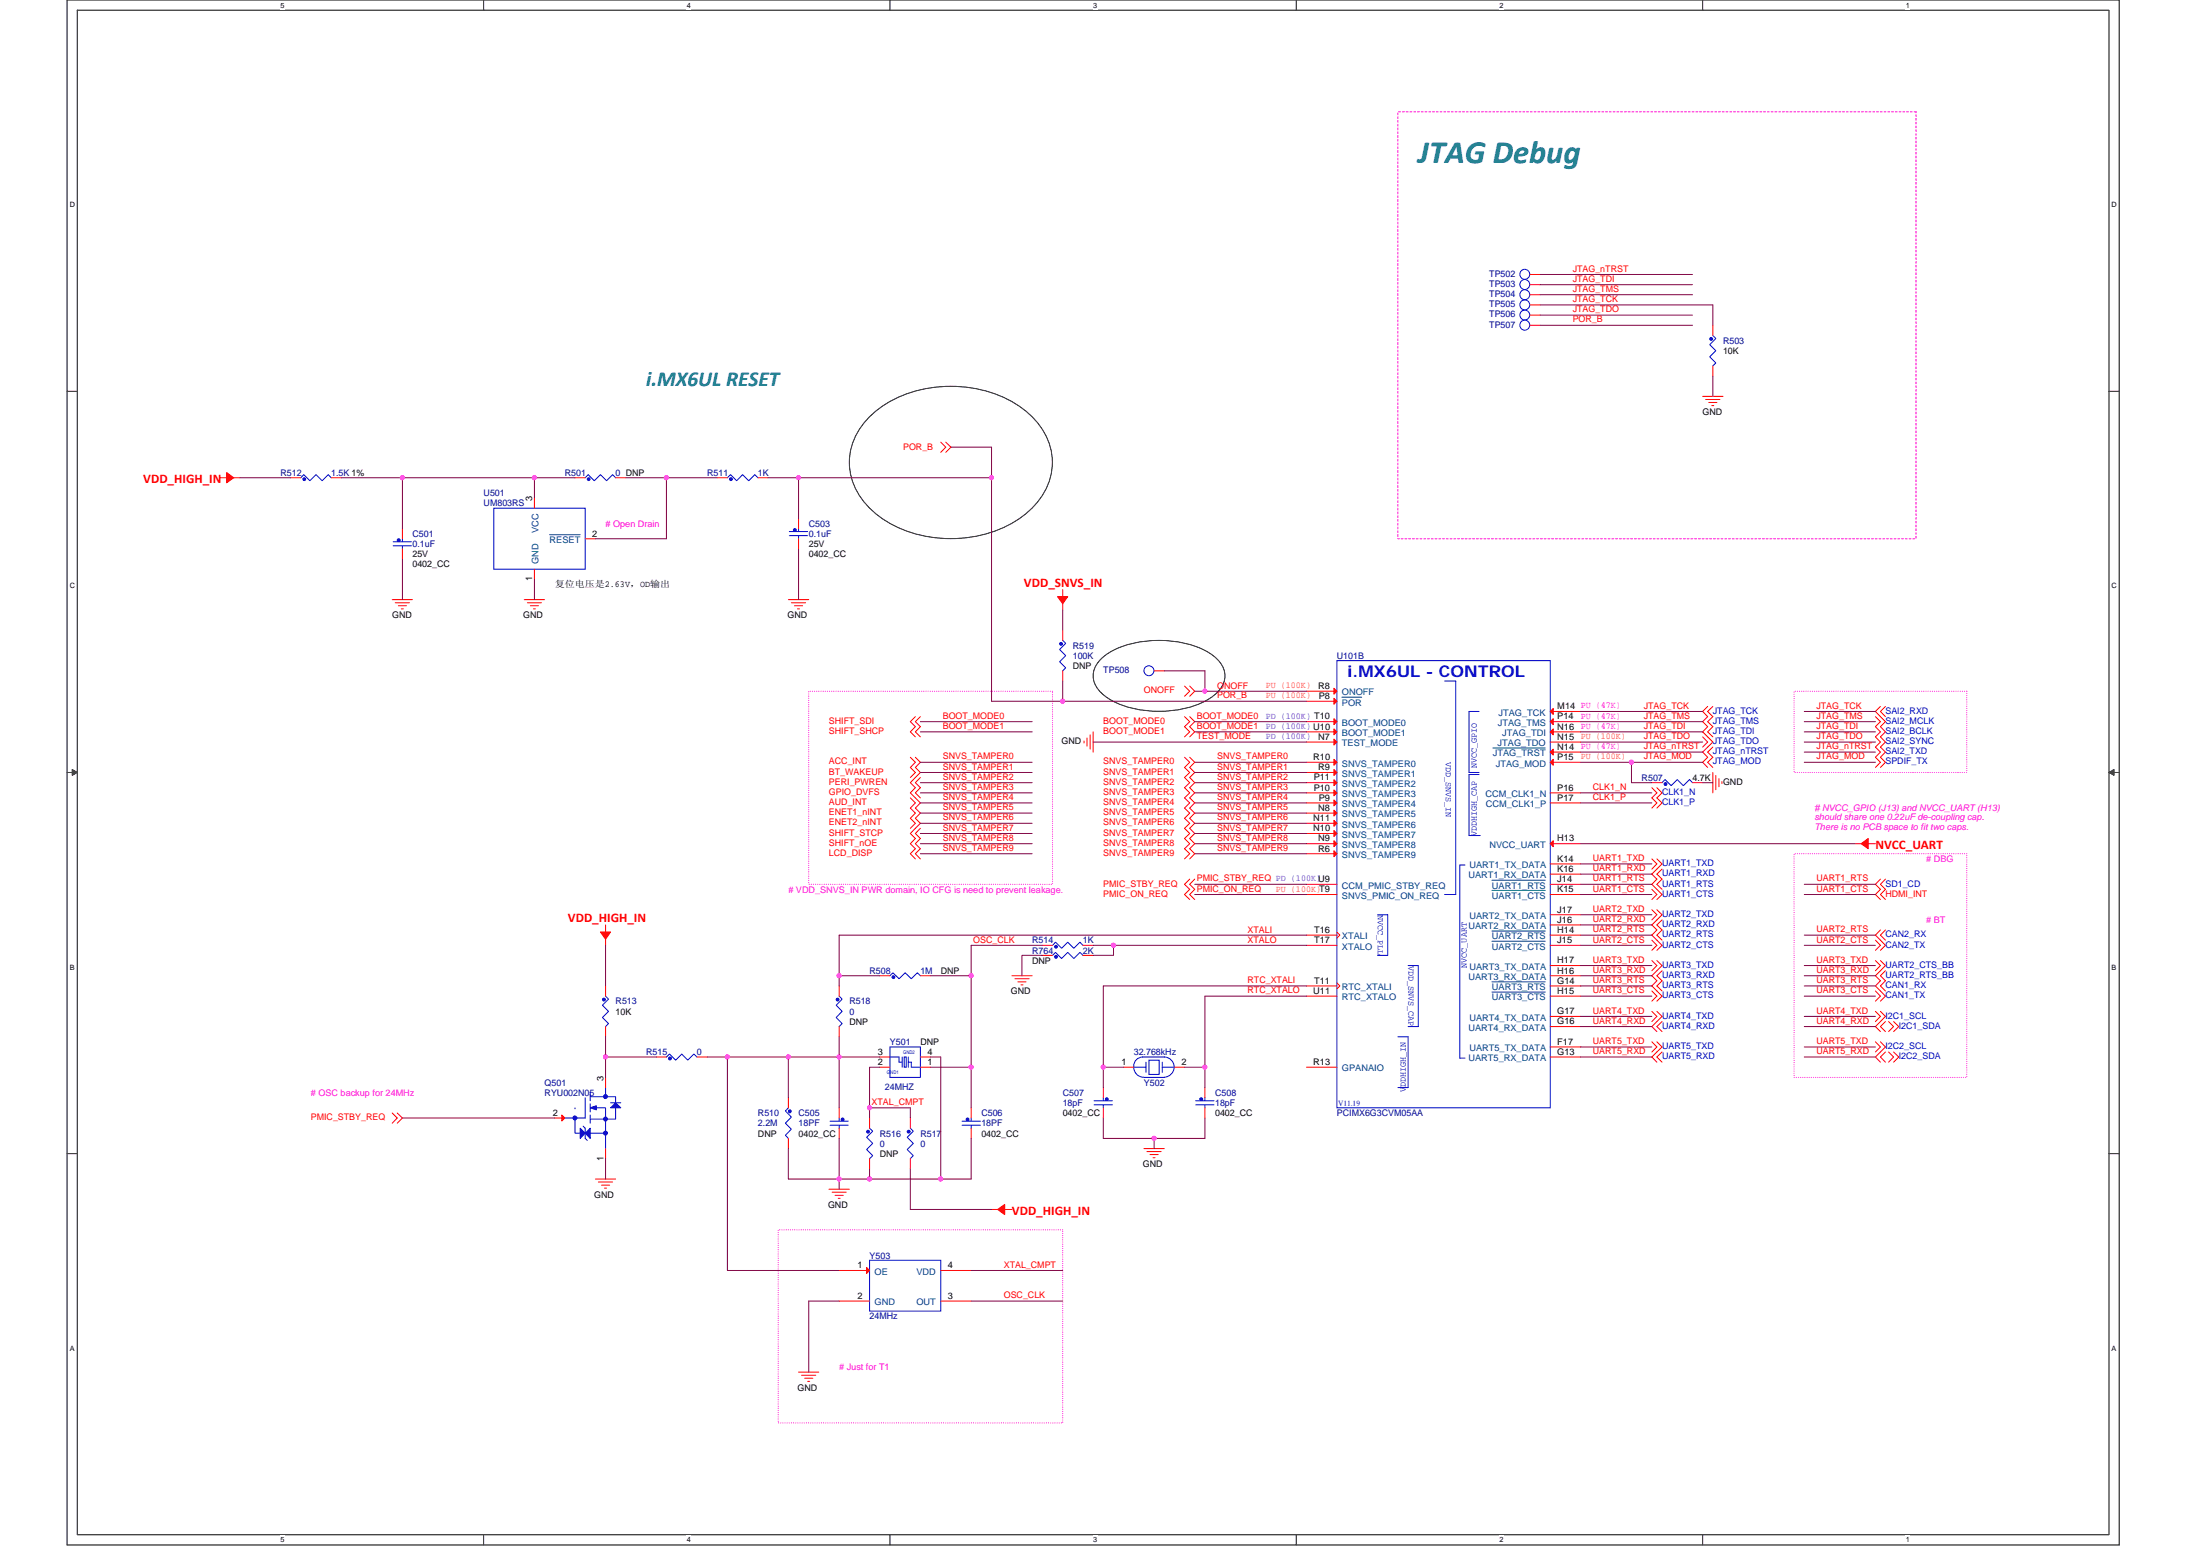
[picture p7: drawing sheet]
<svg xmlns="http://www.w3.org/2000/svg" width="297mm" height="210mm" viewBox="0 0 297 210" stroke-linecap="round" stroke-linejoin="round" font-family="sans-serif">
<path d="M9.1 0h277v208.5h-277zM10.4 1.4h274.4v205.7h-274.4z" fill="none" stroke="#000" stroke-width=".14"/>
<g fill="#fff">
<path d="M37.9 .1h.5v1.1h-.5z"/>
<path d="M37.9 207.3h.5v1.1h-.5z"/>
</g>
<path d="M65.3 0v1.4M65.3 207.1v1.4" fill="none" stroke="#000" stroke-width=".14"/>
<g fill="#fff">
<path d="M92.7 .1h.6v1.1h-.6z"/>
<path d="M92.7 207.3h.6v1.1h-.6z"/>
</g>
<path d="M120.2 0v1.4M120.2 207.1v1.4" fill="none" stroke="#000" stroke-width=".14"/>
<g fill="#fff">
<path d="M147.6 .1h.5v1.1h-.5z"/>
<path d="M147.6 207.3h.5v1.1h-.5z"/>
</g>
<path d="M175 0v1.4M175 207.1v1.4" fill="none" stroke="#000" stroke-width=".14"/>
<g fill="#fff">
<path d="M202.5 .1h.5v1.1h-.5z"/>
<path d="M202.5 207.3h.5v1.1h-.5z"/>
</g>
<path d="M229.9 0v1.4M229.9 207.1v1.4" fill="none" stroke="#000" stroke-width=".14"/>
<g fill="#fff">
<path d="M257.3 .1h.6v1.1h-.6z"/>
<path d="M257.3 207.3h.6v1.1h-.6z"/>
<path d="M9.4 27.1h.7v1.1h-.7z"/>
<path d="M285.1 27.1h.7v1.1h-.7z"/>
<path d="M9.4 78.5h.7v1.1h-.7z"/>
<path d="M285.1 78.5h.7v1.1h-.7z"/>
</g>
<path d="M9.1 52.8h1.3M284.8 52.8h1.3" fill="none" stroke="#000" stroke-width=".14"/>
<g fill="#fff">
<path d="M9.4 130h.7v1.1h-.7z"/>
<path d="M285.1 130h.7v1.1h-.7z"/>
</g>
<path d="M9.1 104.2h1.3M284.8 104.2h1.3" fill="none" stroke="#000" stroke-width=".14"/>
<path d="M9.8 103.8l.6 .4-.6 .4zM284.8 104.2l.6-.4v.8z" fill="#000" stroke="#000" stroke-width=".14"/>
<g fill="#fff">
<path d="M9.4 181.4h.7v1.1h-.7z"/>
<path d="M285.1 181.4h.7v1.1h-.7z"/>
</g>
<path d="M117.7 56a16.6 16.6 0 0 1 15.3-3.3 12.6 12.6 0 0 1 8.3 6.2 8.3 8.3 0 0 1-2.2 9.9 16.6 16.6 0 0 1-15.4 3.3 12.5 12.5 0 0 1-8.2-6.2 8.3 8.3 0 0 1 2.2-9.9zM148.4 89.2a9.3 9.3 0 0 1 5.5-2.6 14.3 14.3 0 0 1 9.3 1.5 4.1 4.1 0 0 1 2.2 3.1 3.8 3.8 0 0 1-2.2 3.1 14.5 14.5 0 0 1-13.4 0 4.1 4.1 0 0 1-2.2-3.1l.1-.7 .3-.7zM9.1 155.7h1.3M284.8 155.7h1.3" fill="none" stroke="#000" stroke-width=".14"/>
<path d="M188.7 15.1h70v57.6h-70z" fill="none" stroke="#f0f" stroke-width=".14" stroke-dasharray=".3 .3"/>
<path d="M109.2 93.3h32.9v26h-32.9zM242.2 93.3h23.4v10.9h-23.4zM242.2 115.2h23.4v30.2h-23.4zM105.1 166h38.4v26h-38.4z" fill="none" stroke="#f0f" stroke-width=".14" stroke-dasharray="0 .3"/>
<g fill="none" stroke="#f00" stroke-width=".14">
<path d="M206.6 38.4h1.3M206.6 39.8h1.3M206.6 37h1.3M127 59.7l.7 .6-.7 .7M127.7 59.7l.7 .6-.7 .7M206.6 42.5h1.3M206.6 43.9h1.3M206.6 41.1h1.3M229.9 53.5h2.7M230.3 53.9h1.9M230.7 54.3h1.1M231.1 54.7h.3"/>
<path d="M231.3 43.9v1.4M231.3 49.4v1.4M29.6 64.5h1.5M31.4 64.5h1M39.2 64.5h1.4M44.7 64.5h1.4M54.3 71.3v1.4M54.3 74.1v1.3M72.2 76.8v1.4M72.2 67.2v1.4M77.6 64.5h1.4M79 72.7h1.4"/>
<path d="M83.1 64.5h1.4M96.8 64.5h1.4M102.3 64.5h1.4M107.8 70v1.3M107.8 72.7v1.4M143.5 79.6v1.5M53 80.9h2.7M53.4 81.3h1.9M53.8 81.7h1.1M54.2 82.2h.3M70.8 80.9h2.7M71.2 81.3h1.9"/>
<path d="M71.6 81.7h1.1M72 82.2h.3M106.4 80.9h2.8M106.8 81.3h2M107.3 81.7h1.1M107.7 82.2h.2M123.6 96.7l-.7 .7 .7 .7-.7 .7 .7 .6M124.3 96.7l-.7 .7 .7 .7-.7 .7 .7 .6M143.5 81.3v1M143.5 85v1.4M143.5 90.5v1.4M146.4 100v.3"/>
<path d="M146.8 99.6v1.1M147.2 99.2v1.9M147.6 98.8v2.7M155.8 90.5h1.4M159.9 96.7l.7 .7-.7 .7 .7 .7-.7 .6M159.9 92.6l.7 .7-.7 .7M160.6 96.7l.7 .7-.7 .7 .7 .7-.7 .6M160.6 92.6l.7 .7-.7 .7M176.4 97.4h4.1M176.4 98.8h4.1M176.4 94.6h4.1M176.4 93.3h4.1"/>
<path d="M209.3 96h4.1M209.3 97.4h4.1M209.3 98.8h4.1M229.9 99.4l.7 .7-.7 .7M230.6 95.3l-.7 .7 .7 .7-.7 .7 .7 .7-.7 .7 1.4 1.3-1.4 1.4 .7 .7-.7 .7 .7 .7M231.3 95.3l-.7 .7 .7 .7-.7 .7 .7 .7-.7 .7 .7 .6M253.2 96.7l.7 .7-.7 .7 .7 .7-.7 .6 .7 .7-.7 .7 .7 .7-.7 .7 .7 .7-.7 .7M253.9 95.3l-.7 .7 1.4 1.4-.7 .7 .7 .7-.7 .6 .7 .7-.7 .7 .7 .7-.7 .7 .7 .7-.7 .7M254.6 95.3l-.7 .7 .7 .7M122.9 102.2l.7 .7-.7 .7 .7 .6-.7 .7M122.9 107.7l.7 .7-.7 .7 .7 .6-.7 .7 .7 .7-.7 .7M123.6 102.2l.7 .7-.7 .7 .7 .6-1.4 1.4 .7 .7-.7 .7 1.4 1.4-.7 .7 .7 .6-.7 .7 .7 .7-1.4 1.4 .7 .7-.7 .7 .7 .6-.7 .7 .7 .7"/>
<path d="M124.3 104.9l-.7 .7 .7 .7-.7 .7 .7 .7M124.3 111.8l-.7 .7 .7 .7-.7 .7 .7 .6-.7 .7 .7 .7M159.9 102.2l.7 .7-.7 .7 .7 .6-.7 .7 .7 .7-.7 .7 .7 .7-.7 .7 .7 .7-.7 .7 .7 .6-.7 .7 .7 .7-.7 .7 .7 .7-.7 .7 .7 .7-.7 .6 .7 .7-.7 .7M160.6 102.2l.7 .7-.7 .7 .7 .6-.7 .7 .7 .7-.7 .7 .7 .7-.7 .7 .7 .7-.7 .7 .7 .6-.7 .7 .7 .7-.7 .7 .7 .7-.7 .7 .7 .7-.7 .6 .7 .7-.7 .7M160.6 118.6l-.7 .7 .7 .7-.7 .7 .7 .7M161.3 118.6l-.7 .7 .7 .7-.7 .7 .7 .7M176.4 100.1h4.1M176.4 119.3h4.1M176.4 102.9h4.1M176.4 104.2h4.1M176.4 105.6h4.1M176.4 107h4.1"/>
<path d="M176.4 108.4h4.1M176.4 109.7h4.1M176.4 111.1h4.1M176.4 112.5h4.1M176.4 113.9h4.1M176.4 115.2h4.1M209.3 100.1h4.1M209.3 101.5h4.1M209.3 102.9h4.1M209.3 108.4h4.1M209.3 107h4.1M209.3 116.6h4.1"/>
<path d="M209.3 118h4.1M209.3 119.3h4.1M209.3 113.9h4.1M223 105.6h1.4M223 115.9l.7 .7-.7 .7M223 106.3l.7 .7-.7 .7 .7 .7-.7 .7M223.7 115.9l.7 .7-1.4 1.4 .7 .6-.7 .7 1.4 1.4-.7 .7M223.7 106.3l.7 .7-.7 .7 .7 .7-.7 .7M224.4 117.3l-.7 .7 .7 .6-.7 .7 .7 .7M228.5 105.6h1.4M231.3 100.8l-.7 .7 .7 .7-.7 .7 .7 .7M231.3 104.2v2.8"/>
<path d="M231.7 104.6v2M232.1 105.1v1.1M232.5 105.5v.2M250.5 113.9h.9M251.7 113.9h1.5M253.9 118.6l-.7 .7 .7 .7-.7 .7 .7 .7M254.6 118.6l-.7 .7 .7 .7-.7 .7 .7 .7M81.8 126.6v1M81.8 124.8v1.5M81.8 133.1v1.3M81.8 138.5v1.4M113.3 133.1v1.3"/>
<path d="M113.3 138.5v1.4M118.8 131.7h1.4M124.3 131.7h1.3M136.6 131.7h2.8M137 132.1h2M137.4 132.5h1.1M137.9 132.9h.2M140.7 128.9h1.4M140.7 127.6h1.4M146.2 128.9h1.4M146.2 127.6h1.4M176.4 133.1h4.1"/>
<path d="M176.4 127.6h4.1M176.4 126.2h4.1M176.4 120.7h4.1M176.4 134.4h4.1M180.5 132.7l.4 .4-.4 .4M180.5 125.8l.4 .4-.4 .4M209.3 120.7h4.1M209.3 123.4h4.1M209.3 124.8h4.1M209.3 126.2h4.1M209.3 127.6h4.1M209.3 138.5h4.1"/>
<path d="M209.3 133.1h4.1M209.3 134.4h4.1M209.3 130.3h4.1M209.3 131.7h4.1M209.3 137.2h4.1M223 122.8l.7 .6-.7 .7M223 120l.7 .7-.7 .7M223 126.9l.7 .7-.7 .6M223 133.7l.7 .7-.7 .7M223 129.6l.7 .7-.7 .7M223 136.5l.7 .7-.7 .7M223.7 122.8l.7 .6-1.4 1.4 .7 .7-.7 .7 1.4 1.4-.7 .6"/>
<path d="M223.7 129.6l.7 .7-1.4 1.4 .7 .7-.7 .7 1.4 1.3-.7 .7M223.7 136.5l.7 .7-1.4 1.3 .7 .7M224.4 124.1l-.7 .7 .7 .7-.7 .7 .7 .7M224.4 131l-.7 .7 .7 .7-.7 .7 .7 .6M224.4 137.9l-.7 .6 .7 .7M253.2 126.9l.7 .7-.7 .6M253.2 129.6l.7 .7-.7 .7M253.2 133.7l.7 .7-.7 .7M253.2 136.5l.7 .7-.7 .7M253.9 129.6l.7 .7-1.4 1.4 .7 .7-.7 .7 1.4 1.3-.7 .7M253.9 136.5l.7 .7-1.4 1.3 .7 .7M253.9 125.5l-.7 .7 1.4 1.4-.7 .6"/>
<path d="M254.6 125.5l-.7 .7 .7 .7M254.6 131l-.7 .7 .7 .7-.7 .7 .7 .6M254.6 137.9l-.7 .6 .7 .7M255 137.9l.7 .6-.7 .7M255.7 137.9l.7 .6-.7 .7M53 150.2l.6 .7-.6 .7M53.6 150.2l.7 .7-.7 .7M74.9 150.9h1.4M80.4 159.1h2.7M80.8 159.5h1.9M81.2 159.9h1.1M81.8 155v1.4"/>
<path d="M81.8 145.4v1.4M88.6 142.6h1.4M94.1 142.6h1.4M106.4 148.1v1.4M106.4 153.6v1.4M113.3 149.5v1.4M113.3 152.3v1.3M117.4 150.9v1.4M117.4 156.4v1.3M118.8 144h1.4M118.8 142.6h1.4M122.9 150.9v1.4"/>
<path d="M122.9 156.4v1.3M124.3 144h1.3M124.3 142.6h1.3M131.1 149.5v1.4M131.1 152.3v1.3M149 146.8v1.3M149 149.5v1.4M151.7 144h1.4M154.4 155h2.8M154.9 155.4h1.9M155.3 155.8h1.1M155.7 156.2h.3"/>
<path d="M158.6 144h1.3M162.7 146.8v1.3M162.7 149.5v1.4M176.4 144h4.1M209.3 141.3h4.1M209.3 142.6h4.1M223 140.6l.7 .7-.7 .7M223.7 140.6l.7 .7-1.4 1.3 .7 .7M224.4 142l-.7 .6 .7 .7M253.2 140.6l.7 .7-.7 .7M253.9 140.6l.7 .7-1.4 1.3 .7 .7M254.6 142l-.7 .6 .7 .7"/>
<path d="M255 142l.7 .6-.7 .7M255.7 142l.7 .6-.7 .7M81.6 160.3h.3M111.9 160.5h2.8M112.3 160.9h2M112.8 161.3h1.1M113.2 161.7h.2M113.3 175.6h4.1M113.3 171.4h4.1M127 175.6h4.1M127 171.4h4.1M133.9 163.2h.9"/>
<path d="M135.1 163.2h1.5M107.8 185.2h2.8M108.2 185.6h1.9M108.6 186h1.1M109 186.4h.3"/>
</g>
<g fill="#f00" stroke="#f00" stroke-width=".14">
<path d="M117 171l.4 .4-.4 .5z"/>
<path d="M209.7 95.6v.8l-.4-.4z"/>
<path d="M209.3 97.4l.4-.4v.8z"/>
<path d="M209.7 98.4v.8l-.4-.4z"/>
<path d="M209.3 101.5l.4-.4v.8z"/>
<path d="M209.7 102.5v.8l-.4-.4z"/>
<path d="M180.1 97l.4 .4-.4 .4z"/>
<path d="M180.1 98.4l.4 .4-.4 .4z"/>
<path d="M180.1 94.2l.4 .4-.4 .4z"/>
<path d="M180.1 92.9l.4 .4-.4 .4z"/>
<path d="M180.1 99.7l.4 .4-.4 .4z"/>
<path d="M180.1 102.5l.4 .4-.4 .4z"/>
<path d="M180.1 103.8l.4 .4-.4 .4z"/>
<path d="M180.1 105.2l.4 .4-.4 .4z"/>
<path d="M180.1 106.6l.4 .4-.4 .4z"/>
<path d="M180.1 108l.4 .4-.4 .4z"/>
<path d="M180.1 109.3l.4 .4-.4 .4z"/>
<path d="M180.1 110.7l.4 .4-.4 .4z"/>
<path d="M180.1 112.1l.4 .4-.4 .4z"/>
<path d="M180.1 113.5l.4 .4-.4 .4z"/>
<path d="M180.1 114.8l.4 .4-.4 .4z"/>
<path d="M209.3 113.9l.4-.4v.8z"/>
<path d="M75.9 150.5l.4 .4-.4 .4z"/>
<path d="M251.3 113.9l.9-.7v1.3z" fill-rule="evenodd"/>
<path d="M30.6 63.8l1 .7-1 .7z" fill-rule="evenodd"/>
<path d="M142.8 80.5h1.4l-.7 1z" fill-rule="evenodd"/>
<path d="M134.7 163.2l1-.7v1.4z" fill-rule="evenodd"/>
<path d="M81.1 125.8h1.3l-.6 .9z" fill-rule="evenodd"/>
</g>
<g fill="none" stroke="#00f" stroke-width=".14">
<path d="M231.3 45.3l.4 .4-.9 .8 .9 .8-.9 .9 .9 .8-.4 .4M40.6 64.5l.4-.4 .8 .8 .9-.8 .8 .8 .8-.8 .4 .4M53.1 73.7h2.5M53.1 73.1h2.5M54.3 73.7v.4M54.3 72.7v.4M66.7 68.6h12.3v8.2h-12.3zM79 64.5l.4-.4 .8 .8 .9-.8 .8 .8 .8-.8 .4 .4M98.2 64.5l.4-.4 .9 .8 .8-.8 .8 .8 .8-.8 .4 .4M106.6 72.3h2.4M106.6 71.7h2.4M107.8 72.3v.4"/>
<path d="M107.8 71.3v.4M143.5 86.4l.4 .4-.8 .9 .8 .8-.8 .8 .8 .8-.4 .4M180.5 89.2h28.8v60.3h-28.8zM195 91.9h1.6v28.8h-1.6M199.7 96h-1.4v8.2h1.4M197.8 116.7h-.7v26.1h.7M199.7 104.5h-1.4v8.3h1.6M224.4 105.6l.4-.4 .8 .8 .9-.8 .8 .8 .8-.8 .4 .4M81.8 134.4l.4 .4-.9 .9 .9 .8-.9 .8 .9 .8-.4 .4M113.3 134.4l.4 .4-.8 .9 .8 .8-.8 .8 .8 .8-.4 .4M120.2 131.7l.4-.4 .8 .8 .8-.8 .8 .8 .9-.8 .4 .4M142.1 128.9l.4-.4 .8 .8 .9-.8 .8 .8 .8-.8 .4 .4"/>
<path d="M142.1 127.6l.4-.5 .8 .9 .9-.9 .8 .9 .8-.9 .4 .5M186 123.4h1.4v5.5h-1.4M188.7 139.9h1.4v6.9h-1.4M190.1 130.3h1.4v8.2h-1.4M77.6 149.5h.1M78.7 152l.3 .3v1.3l.3 .3M79 148.1v2.8h-2.7M79.7 150.5v1.1M79.7 148.9v1.2M79.7 147.4v1.1M79.7 148h3.4v.8M80.4 149.5h1.4v3.4h-4.2v-2"/>
<path d="M81.8 146.8v1.2M81.8 152.9v2.1M82.4 148.8h1.4M83.1 149.5v1.5h-3.4M90 142.6l.4-.4 .8 .9 .9-.9 .8 .9 .8-.9 .4 .4M106.4 149.5l-.4 .4 .8 .8-.8 .9 .8 .8-.8 .8 .4 .4M112.1 151.8h2.4M112.1 151.3h2.4M113.3 151.8v.5M113.3 150.9v.4M117.4 152.3l.4 .4-.8 .8 .8 .8-.8 .8 .8 .9-.4 .4M120.2 141.3h4.1v4.1h-4.1z"/>
<path d="M120.2 142.6h1.2v.7h.4M121.8 142.6v1.4M122.1 142.6h.3v1.4h-.3zM122.6 142.6v1.4M122.6 143.3h.4v.7h1.3M122.9 152.3l.4 .4-.8 .8 .8 .8-.8 .8 .8 .9-.4 .4M129.9 151.8h2.5M129.9 151.3h2.5M131.1 151.8v.5M131.1 150.9v.4M147.7 149.1h2.5M147.7 148.5h2.5"/>
<path d="M149 149.1v.4M149 148.1v.4M153.1 144h1.6M154.3 142.6a1.37 1.37 0 0 0-1.2 1.5 1.37 1.37 0 0 0 1.3 1.3M154.3 142.6h2.9a1.37 1.37 0 0 1 1.3 1.4 1.37 1.37 0 0 1-1.3 1.4h-2.8M154.7 143.3v1.4M155.1 143.1h1.4v1.9h-1.4zM156.9 144h1.7M156.9 143.3v1.4M161.4 149.1h2.5M161.4 148.5h2.5M162.7 149.1v.4"/>
<path d="M162.7 148.1v.4M117.4 170.1h9.6v6.8h-9.6z"/>
<circle cx="205.9" cy="38.4" r=".67"/>
<circle cx="205.9" cy="37" r=".67"/>
<circle cx="205.9" cy="39.8" r=".67"/>
<circle cx="205.9" cy="43.9" r=".67"/>
<circle cx="205.9" cy="41.1" r=".67"/>
<circle cx="205.9" cy="42.5" r=".67"/>
<circle cx="155.1" cy="90.5" r=".67"/>
</g>
<g fill="#00f" stroke="#00f" stroke-width=".14">
<path d="M53.7 72.8h.3v.2h-.3z" fill-rule="evenodd"/>
<path d="M113.6 150.9h.3v.3h-.3z" fill-rule="evenodd"/>
<path d="M143.1 86.8h.3v.2h-.3z" fill-rule="evenodd"/>
<path d="M130.5 150.9h.3v.3h-.3z" fill-rule="evenodd"/>
<path d="M81.4 134.8h.3v.2h-.3z" fill-rule="evenodd"/>
<path d="M142.4 129h.3v.3h-.3z" fill-rule="evenodd"/>
<path d="M122.5 152.6h.3v.2h-.3z" fill-rule="evenodd"/>
<path d="M98.5 64.5h.3v.3h-.3z" fill-rule="evenodd"/>
<path d="M230.9 45.6h.3v.3h-.3z" fill-rule="evenodd"/>
<path d="M107.2 71.4h.3v.2h-.3z" fill-rule="evenodd"/>
<path d="M106.5 149.8h.3v.3h-.3z" fill-rule="evenodd"/>
<path d="M162 148.2h.3v.3h-.3z" fill-rule="evenodd"/>
<path d="M83.1 148.8l.7 .7h-1.4z" fill-rule="evenodd"/>
<path d="M79.7 149.5l.8-.3v.6z" fill-rule="evenodd"/>
<path d="M79.7 152.3v1.3l-.7-.7z" fill-rule="evenodd"/>
<path d="M78.3 152.3l.7 .6-.7 .7z" fill-rule="evenodd"/>
<circle cx="79.5" cy="64.7" r=".19"/>
<circle cx="41.1" cy="64.7" r=".19"/>
<circle cx="113.1" cy="134.9" r=".19"/>
<circle cx="117.2" cy="152.7" r=".19"/>
<circle cx="142.6" cy="127.8" r=".19"/>
<circle cx="90.5" cy="142.8" r=".2"/>
<circle cx="224.9" cy="105.8" r=".19"/>
<circle cx="120.6" cy="131.9" r=".19"/>
<circle cx="149.4" cy="148.3" r=".19"/>
<circle cx="81.7" cy="148" r=".27"/>
<circle cx="81.7" cy="151" r=".27"/>
<circle cx="77.6" cy="150.9" r=".27"/>
<circle cx="81.7" cy="152.9" r=".27"/>
</g>
<path d="M74.2 72.2h4.1M181.2 94.1h2.7M201.4 118.8h7.2M201.6 100.9h7M201.4 120.2h7.2M201.4 125.6h7.2M201.4 127h7.2M201.4 132.5h7.2M201.4 133.9h7.2" fill="none" stroke="#004080" stroke-width=".14"/>
<g fill="none" stroke="#800040" stroke-width=".14">
<path d="M207.9 39.8h20.6M207.9 37h20.6M207.9 38.4h20.6M207.9 42.5h20.6M207.9 43.9h20.6M207.9 41.1h23.4v2.8M231.3 50.8v2.7M32.4 64.5h6.8M46.1 64.5h8.2M54.3 75.4v5.5M54.3 64.5v6.8M54.3 64.5h17.9"/>
<path d="M72.2 64.5h5.4M72.2 78.2v2.7M72.2 64.5v2.7M84.5 64.5h5.5M90 64.5v8.2h-9.6M90 64.5h6.8M103.7 64.5h4.1M107.8 74.1v6.8M107.8 64.5v5.5M107.8 64.5h26.1M128.4 60.3h5.5v4.2M133.9 64.5v30.1h9.6"/>
<path d="M124.3 97.4h15.1M124.3 98.8h15.1M143.5 82.3v2.7M143.5 91.9v2.7M143.5 94.6h32.9M157.2 90.5h5.5v2.8M161.3 93.3h1.4M161.3 97.4h15.1M161.3 98.8h15.1M162.7 93.3h13.7M213.4 96h16.5M213.4 97.4h16.5"/>
<path d="M213.4 98.8h16.5M243.6 96h9.6M243.6 97.4h9.6M243.6 98.8h9.6M124.3 107h15.1M124.3 108.4h15.1M124.3 109.7h15.1M124.3 111.1h15.1M124.3 112.5h15.1M124.3 113.9h15.1M124.3 115.2h15.1M124.3 102.9h15.1"/>
<path d="M124.3 104.2h15.1M124.3 105.6h15.1M147.6 100.1h28.8M161.3 119.3h15.1M161.3 102.9h15.1M161.3 104.2h15.1M161.3 105.6h15.1M161.3 107h15.1M161.3 108.4h15.1M161.3 109.7h15.1M161.3 111.1h15.1M161.3 112.5h15.1"/>
<path d="M161.3 113.9h15.1M161.3 115.2h15.1M213.4 107h9.6M213.4 108.4h9.6M213.4 116.6h9.6M213.4 118h9.6M213.4 119.3h9.6M213.4 100.1h16.5M213.4 101.5h16.5M213.4 102.9h6.9M213.4 113.9h37.1M220.3 102.9v2.7h2.7"/>
<path d="M220.3 102.9h9.6M229.9 105.6h1.4M243.6 100.1h9.6M243.6 101.5h9.6M243.6 102.9h9.6M243.6 119.3h9.6M81.8 127.6v5.5M81.8 139.9v2.7M113.3 139.9v2.7h-6.9M113.3 131.7v1.4M113.3 131.7h5.5M125.6 131.7h5.5"/>
<path d="M131.1 131.7v12.3M140.7 128.9h-2.7v2.8M140.7 127.6h-9.6v4.1M147.6 127.6h2.7M161.3 120.7h15.1M176.4 133.1h-27.4v10.9M176.4 134.4h-13.7v9.6M176.4 126.2h-63.1v5.5M176.4 127.6h-26.1v1.3h-2.7M213.4 120.7h9.6M213.4 123.4h9.6M213.4 124.8h9.6"/>
<path d="M213.4 127.6h9.6M213.4 126.2h9.6M213.4 130.3h9.6M213.4 131.7h9.6M213.4 134.4h9.6M213.4 133.1h9.6M213.4 137.2h9.6M213.4 138.5h9.6M243.6 120.7h9.6M243.6 127.6h9.6M243.6 126.2h9.6M243.6 130.3h9.6"/>
<path d="M243.6 131.7h9.6M243.6 134.4h9.6M243.6 133.1h9.6M243.6 137.2h9.6M243.6 138.5h9.6M54.3 150.9h20.6M81.8 142.6v2.8M81.8 156.4v2.7M81.8 142.6h6.8M95.5 142.6h2.7M98.2 142.6h8.2M98.2 142.6v28.9l15.1-.1"/>
<path d="M106.4 155v4.1h6.9M106.4 142.6v5.5M113.3 159.1v1.4M113.3 153.6v5.5M113.3 159.1h4.1M117.4 159.1h9.6M117.4 157.7v1.4M117.4 149.5v1.4M117.4 149.5h5.5v1.4M118.8 142.6h-5.5v6.9M118.8 144h-1.4v5.5M122.9 157.7v5.5h11"/>
<path d="M125.6 142.6h1.4v16.5M125.6 144h5.5M131.1 144v5.5M131.1 153.6v5.5h-4.1M149 150.9v2.7h6.8M151.7 144h-2.7v2.8M155.8 153.6v1.4M159.9 144h2.8M162.7 144v2.8M162.7 150.9v2.7h-6.9M213.4 141.3h9.6M213.4 142.6h9.6"/>
<path d="M243.6 141.3h9.6M243.6 142.6h9.6M113.3 175.6h-4.1v9.6M131.1 171.4h12.4M131.1 175.6h12.4"/>
</g>
<g fill="#f0f" stroke="#f0f" stroke-width=".14">
<circle cx="162.7" cy="144" r=".27"/>
<circle cx="133.9" cy="64.5" r=".27"/>
<circle cx="107.8" cy="64.5" r=".27"/>
<circle cx="162.7" cy="93.3" r=".27"/>
<circle cx="149" cy="144" r=".27"/>
<circle cx="90" cy="64.5" r=".27"/>
<circle cx="72.1" cy="64.5" r=".27"/>
<circle cx="54.3" cy="64.5" r=".27"/>
<circle cx="150.3" cy="127.6" r=".27"/>
<circle cx="143.5" cy="94.6" r=".27"/>
<circle cx="220.3" cy="102.9" r=".27"/>
<circle cx="155.8" cy="153.6" r=".27"/>
<circle cx="131.1" cy="144" r=".27"/>
<circle cx="117.4" cy="149.5" r=".27"/>
<circle cx="127" cy="159.1" r=".27"/>
<circle cx="117.4" cy="159.1" r=".27"/>
<circle cx="98.2" cy="142.6" r=".27"/>
<circle cx="106.4" cy="142.6" r=".27"/>
<circle cx="81.7" cy="142.6" r=".27"/>
<circle cx="113.3" cy="142.6" r=".27"/>
<circle cx="113.3" cy="159.1" r=".27"/>
<circle cx="131.1" cy="131.7" r=".27"/>
<circle cx="113.3" cy="131.7" r=".27"/>
</g>
<text font-size="4.4" fill="#008080" x="191.5" y="22">JTAG Debug</text>
<text font-size="2.9" fill="#008080" x="87.2" y="52.1">i.MX6UL RESET</text>
<text font-size="2.2" fill="#00f" x="181.9" y="91.4">i.MX6UL - CONTROL</text>
<g font-size="1.8" fill="#f00">
<text x="19.3" y="65.2">VDD_HIGH_IN</text>
<text x="138.3" y="79.2">VDD_SNVS_IN</text>
<text x="253.2" y="114.6">NVCC_UART</text>
<text x="76.7" y="124.5">VDD_HIGH_IN</text>
<text x="136.6" y="164">VDD_HIGH_IN</text>
</g>
<g font-size="1.2" fill="#000080">
<text x="201.1" y="38.7">TP503</text>
<text x="201.1" y="40.1">TP504</text>
<text x="201.1" y="37.3">TP502</text>
<text x="201.1" y="41.4">TP505</text>
<text x="201.1" y="42.8">TP506</text>
<text x="201.1" y="44.2">TP507</text>
<text x="232.6" y="46.4">R503</text>
<text x="37.9" y="64.2">R512</text>
<text x="44.7" y="64.2">1.5K 1%</text>
<text x="76.3" y="64.2">R501</text>
<text x="83.1" y="64.2">0 DNP</text>
<text x="95.5" y="64.2">R511</text>
<text x="102.3" y="64.2">1K</text>
<text x="65.3" y="67">U501</text>
<text x="65.3" y="68.3">UM803RS</text>
<text x="109.2" y="71.1">C503</text>
<text x="55.7" y="72.5">C501</text>
<text x="55.7" y="73.8">0.1uF</text>
<text x="109.2" y="72.5">0.1uF</text>
<text x="144.8" y="87.5">R519</text>
<text x="144.8" y="88.9">100K</text>
<text x="180.5" y="88.9">U101B</text>
<text x="149" y="90.8">TP508</text>
<text x="221.7" y="105.4">R507</text>
<text x="117.4" y="131.4">R508</text>
<text x="124.3" y="131.4">1M</text>
<text x="139.4" y="128.7">R764</text>
<text x="139.4" y="127.3">R514</text>
<text x="146.2" y="128.7">2K</text>
<text x="146.2" y="127.3">1K</text>
<text x="83.1" y="135.6">R513</text>
<text x="114.7" y="135.6">R518</text>
<text x="114.7" y="136.9">0</text>
<text x="87.2" y="142.4">R515</text>
<text x="94.1" y="142.4">0</text>
<text x="120.2" y="141">Y501</text>
<text x="153.1" y="142.4">32.768kHz</text>
<text x="73.5" y="146.5">Q501</text>
<text x="73.5" y="147.9">RYU002N05</text>
<text x="119.5" y="147.1">24MHZ</text>
<text x="143.5" y="147.9">C507</text>
<text x="143.5" y="149.3">18pF</text>
<text x="154.4" y="146.5">Y502</text>
<text x="164.1" y="147.9">C508</text>
<text x="164.1" y="149.3">18pF</text>
<text x="102.3" y="150.6">R510</text>
<text x="102.3" y="152">2.2M</text>
<text x="107.8" y="150.6">C505</text>
<text x="107.8" y="152">18PF</text>
<text x="118.8" y="153.4">R516</text>
<text x="118.8" y="154.7">0</text>
<text x="124.3" y="153.4">R517</text>
<text x="124.3" y="154.7">0</text>
<text x="132.5" y="150.6">C506</text>
<text x="132.5" y="152">18PF</text>
<text x="180.5" y="150.6">PCIMX6G3CVM05AA</text>
<text x="117.4" y="169.8">Y503</text>
<text x="117.4" y="178.1">24MHz</text>
</g>
<g font-size="1.2" fill="#f00">
<text x="212.3" y="40.8">JTAG_TCK</text>
<text x="212.3" y="38">JTAG_TDI</text>
<text x="212.3" y="39.4">JTAG_TMS</text>
<text x="212.3" y="36.7">JTAG_nTRST</text>
<text x="212.3" y="42.1">JTAG_TDO</text>
<text x="212.3" y="43.5">POR_B</text>
<text x="121.9" y="60.7">POR_B</text>
<text x="154.4" y="93.6">ONOFF</text>
<text x="164.3" y="93">ONOFF</text>
<text x="164.3" y="94.3">POR_B</text>
<text x="221.9" y="95.6">JTAG_TCK</text>
<text x="245.3" y="95.6">JTAG_TCK</text>
<text x="111.9" y="97.7">SHIFT_SDI</text>
<text x="111.9" y="99.1">SHIFT_SHCP</text>
<text x="127.3" y="97">BOOT_MODE0</text>
<text x="127.3" y="98.4">BOOT_MODE1</text>
<text x="149" y="97.7">BOOT_MODE0</text>
<text x="149" y="99.1">BOOT_MODE1</text>
<text x="161.6" y="97">BOOT_MODE0</text>
<text x="161.6" y="98.4">BOOT_MODE1</text>
<text x="161.6" y="99.8">TEST_MODE</text>
<text x="221.9" y="97">JTAG_TMS</text>
<text x="221.9" y="98.4">JTAG_TDI</text>
<text x="221.9" y="99.8">JTAG_TDO</text>
<text x="221.9" y="101.1">JTAG_nTRST</text>
<text x="245.3" y="97">JTAG_TMS</text>
<text x="245.3" y="98.4">JTAG_TDI</text>
<text x="245.3" y="99.8">JTAG_TDO</text>
<text x="245.3" y="101.1">JTAG_nTRST</text>
<text x="111.9" y="104.5">BT_WAKEUP</text>
<text x="111.9" y="103.2">ACC_INT</text>
<text x="111.9" y="105.9">PERI_PWREN</text>
<text x="111.9" y="107.3">GPIO_DVFS</text>
<text x="127.3" y="106.6">SNVS_TAMPER3</text>
<text x="127.3" y="108">SNVS_TAMPER4</text>
<text x="127.3" y="102.5">SNVS_TAMPER0</text>
<text x="127.3" y="103.9">SNVS_TAMPER1</text>
<text x="127.3" y="105.2">SNVS_TAMPER2</text>
<text x="149" y="103.2">SNVS_TAMPER0</text>
<text x="149" y="104.5">SNVS_TAMPER1</text>
<text x="149" y="105.9">SNVS_TAMPER2</text>
<text x="149" y="107.3">SNVS_TAMPER3</text>
<text x="164.3" y="102.5">SNVS_TAMPER0</text>
<text x="164.3" y="103.9">SNVS_TAMPER1</text>
<text x="164.3" y="105.2">SNVS_TAMPER2</text>
<text x="164.3" y="106.6">SNVS_TAMPER3</text>
<text x="164.3" y="108">SNVS_TAMPER4</text>
<text x="215.1" y="106.6">CLK1_N</text>
<text x="215.1" y="108">CLK1_P</text>
<text x="221.9" y="102.5">JTAG_MOD</text>
<text x="245.3" y="102.5">JTAG_MOD</text>
<text x="111.9" y="108.7">AUD_INT</text>
<text x="111.9" y="112.8">SHIFT_STCP</text>
<text x="111.9" y="110">ENET1_nINT</text>
<text x="111.9" y="111.4">ENET2_nINT</text>
<text x="127.3" y="109.3">SNVS_TAMPER5</text>
<text x="127.3" y="110.7">SNVS_TAMPER6</text>
<text x="127.3" y="112.1">SNVS_TAMPER7</text>
<text x="127.3" y="113.5">SNVS_TAMPER8</text>
<text x="149" y="108.7">SNVS_TAMPER4</text>
<text x="149" y="110">SNVS_TAMPER5</text>
<text x="149" y="111.4">SNVS_TAMPER6</text>
<text x="149" y="112.8">SNVS_TAMPER7</text>
<text x="164.3" y="109.3">SNVS_TAMPER5</text>
<text x="164.3" y="110.7">SNVS_TAMPER6</text>
<text x="164.3" y="112.1">SNVS_TAMPER7</text>
<text x="164.3" y="113.5">SNVS_TAMPER8</text>
<text x="111.9" y="115.5">LCD_DISP</text>
<text x="111.9" y="114.2">SHIFT_nOE</text>
<text x="127.3" y="114.8">SNVS_TAMPER9</text>
<text x="149" y="119.6">PMIC_STBY_REQ</text>
<text x="149" y="114.2">SNVS_TAMPER8</text>
<text x="149" y="115.5">SNVS_TAMPER9</text>
<text x="161.6" y="119">PMIC_STBY_REQ PD (100K)U9</text>
<text x="164.3" y="114.8">SNVS_TAMPER9</text>
<text x="215.1" y="116.2">UART1_TXD</text>
<text x="215.1" y="117.6">UART1_RXD</text>
<text x="215.1" y="119">UART1_RTS</text>
<text x="245.3" y="119">UART1_RTS</text>
<text x="149" y="121">PMIC_ON_REQ</text>
<text x="161.6" y="120.3">PMIC_ON_REQ</text>
<text x="168.4" y="125.9">XTALI</text>
<text x="215.1" y="120.3">UART1_CTS</text>
<text x="215.1" y="123.1">UART2_TXD</text>
<text x="215.1" y="124.4">UART2_RXD</text>
<text x="215.1" y="125.8">UART2_RTS</text>
<text x="245.3" y="120.3">UART1_CTS</text>
<text x="245.3" y="125.8">UART2_RTS</text>
<text x="254.6" y="121">HDMI_INT</text>
<text x="131.4" y="127.2">OSC_CLK</text>
<text x="168.4" y="127.3">XTALO</text>
<text x="215.1" y="127.2">UART2_CTS</text>
<text x="215.1" y="129.9">UART3_TXD</text>
<text x="215.1" y="131.3">UART3_RXD</text>
<text x="245.3" y="127.2">UART2_CTS</text>
<text x="245.3" y="129.9">UART3_TXD</text>
<text x="245.3" y="131.3">UART3_RXD</text>
<text x="168.4" y="132.7">RTC_XTALI</text>
<text x="168.4" y="134">RTC_XTALO</text>
<text x="215.1" y="134">UART3_CTS</text>
<text x="215.1" y="132.7">UART3_RTS</text>
<text x="215.1" y="136.8">UART4_TXD</text>
<text x="245.3" y="134">UART3_CTS</text>
<text x="245.3" y="132.7">UART3_RTS</text>
<text x="245.3" y="136.8">UART4_TXD</text>
<text x="215.1" y="138.2">UART4_RXD</text>
<text x="215.1" y="140.9">UART5_TXD</text>
<text x="215.1" y="142.3">UART5_RXD</text>
<text x="245.3" y="138.2">UART4_RXD</text>
<text x="245.3" y="140.9">UART5_TXD</text>
<text x="245.3" y="142.3">UART5_RXD</text>
<text x="117.7" y="149.1">XTAL_CMPT</text>
<text x="42" y="151.2">PMIC_STBY_REQ</text>
<text x="135.5" y="171.1">XTAL_CMPT</text>
<text x="135.5" y="175.2">OSC_CLK</text>
</g>
<g font-size="1.2">
<text x="232.6" y="47.8">10K</text>
<text x="229.9" y="56">GND</text>
<text x="71.9" y="67.6" transform="rotate(-90 71.9 67.6)">3</text>
<text x="55.7" y="76.6">0402_CC</text>
<text x="55.7" y="75.2">25V</text>
<text x="80" y="72.4">2</text>
<text x="109.2" y="75.2">0402_CC</text>
<text x="109.2" y="73.8">25V</text>
<text x="53" y="83.4">GND</text>
<text x="70.7" y="83.4">GND</text>
<text x="71.9" y="78.5" transform="rotate(-90 71.9 78.5)">1</text>
<text x="74.9" y="79.2">复位电压是2.63V，OD输出</text>
<text x="106.3" y="83.4">GND</text>
<text x="144.8" y="90.3">DNP</text>
<text x="178" y="93">R8</text>
<text x="178.1" y="94.3">P8</text>
<text x="210.3" y="95.7">M14 PU (47K)</text>
<text x="143.3" y="100.4">GND</text>
<text x="178" y="99.8">N7</text>
<text x="210.3" y="98.5">N16</text>
<text x="210.3" y="97.1">P14</text>
<text x="210.3" y="99.8">N15</text>
<text x="210.3" y="101.2">N14</text>
<text x="177.3" y="102.6">R10</text>
<text x="177.4" y="105.3">P11</text>
<text x="177.4" y="106.7">P10</text>
<text x="178" y="103.9">R9</text>
<text x="210.3" y="102.6">P15</text>
<text x="210.3" y="106.7">P16</text>
<text x="228.5" y="105.4">4.7K</text>
<text x="232.6" y="105.9">GND</text>
<text x="177.3" y="110.8">N11</text>
<text x="177.3" y="112.2">N10</text>
<text x="178" y="109.4">N8</text>
<text x="178" y="113.6">N9</text>
<text x="178.1" y="108.1">P9</text>
<text x="210.3" y="113.6">H13</text>
<text x="210.3" y="108.1">P17</text>
<text x="178" y="114.9">R6</text>
<text x="210.3" y="116.3">K14</text>
<text x="210.3" y="117.7">K16</text>
<text x="210.3" y="119">J14</text>
<text x="177.4" y="125.9">T16</text>
<text x="210.3" y="123.1">J17</text>
<text x="210.3" y="124.5">J16</text>
<text x="210.3" y="120.4">K15</text>
<text x="210.3" y="125.9">H14</text>
<text x="127" y="131.4">DNP</text>
<text x="139.4" y="130">DNP</text>
<text x="177.4" y="127.3">T17</text>
<text x="210.3" y="130">H17</text>
<text x="210.3" y="131.4">H16</text>
<text x="210.3" y="127.3">J15</text>
<text x="83.1" y="136.9">10K</text>
<text x="136.5" y="134.2">GND</text>
<text x="177.3" y="134.1">U11</text>
<text x="177.4" y="132.8">T11</text>
<text x="210.3" y="136.9">G17</text>
<text x="210.3" y="132.8">G14</text>
<text x="210.3" y="134.1">H15</text>
<text x="114.7" y="138.3">DNP</text>
<text x="118.5" y="143.7">2</text>
<text x="118.5" y="142.3">3</text>
<text x="124.3" y="141">DNP</text>
<text x="125.2" y="143.7">1</text>
<text x="125.2" y="142.3">4</text>
<text x="151.4" y="143.7">1</text>
<text x="159.5" y="143.7">2</text>
<text x="177.3" y="143.7">R13</text>
<text x="210.3" y="141">F17</text>
<text x="210.3" y="138.2">G16</text>
<text x="210.3" y="142.3">G13</text>
<text x="81.5" y="145.8" transform="rotate(-90 81.5 145.8)">3</text>
<text x="74.6" y="150.6">2</text>
<text x="102.3" y="153.4">DNP</text>
<text x="107.8" y="153.4">0402_CC</text>
<text x="132.5" y="153.4">0402_CC</text>
<text x="143.5" y="150.6">0402_CC</text>
<text x="164.1" y="150.6">0402_CC</text>
<text x="80.2" y="161.6">GND</text>
<text x="81.5" y="156.7" transform="rotate(-90 81.5 156.7)">1</text>
<text x="118.8" y="156.1">DNP</text>
<text x="154.3" y="157.5">GND</text>
<text x="111.8" y="163">GND</text>
<text x="115.8" y="171.2">1</text>
<text x="128" y="171.2">4</text>
<text x="115.8" y="175.3">2</text>
<text x="128" y="175.3">3</text>
<text x="107.7" y="187.7">GND</text>
</g>
<g font-size="1.2" fill="#004080">
<text x="72.7" y="71.9" transform="rotate(-90 72.7 71.9)">VCC</text>
<text x="72.7" y="76.1" transform="rotate(-90 72.7 76.1)">GND</text>
<text x="74.2" y="73.3">RESET</text>
<text x="181.2" y="95.2">POR</text>
<text x="181.2" y="93.9">ONOFF</text>
<text x="181.2" y="98">BOOT_MODE0</text>
<text x="181.2" y="99.3">BOOT_MODE1</text>
<text x="181.2" y="100.7">TEST_MODE</text>
<text x="202.2" y="100.7">JTAG_TDO</text>
<text x="202.2" y="98">JTAG_TMS</text>
<text x="202.3" y="96.6">JTAG_TCK</text>
<text x="202.8" y="99.3">JTAG_TDI</text>
<text x="181.2" y="103.4">SNVS_TAMPER0</text>
<text x="181.2" y="104.8">SNVS_TAMPER1</text>
<text x="181.2" y="106.2">SNVS_TAMPER2</text>
<text x="181.2" y="107.6">SNVS_TAMPER3</text>
<text x="200.6" y="107.6">CCM_CLK1_N</text>
<text x="201.6" y="102.1">JTAG_TRST</text>
<text x="202" y="103.4">JTAG_MOD</text>
<text x="181.2" y="108.9">SNVS_TAMPER4</text>
<text x="181.2" y="110.3">SNVS_TAMPER5</text>
<text x="181.2" y="111.7">SNVS_TAMPER6</text>
<text x="181.2" y="113.1">SNVS_TAMPER7</text>
<text x="200.6" y="108.9">CCM_CLK1_P</text>
<text x="181.2" y="119.9">CCM_PMIC_STBY_REQ</text>
<text x="181.2" y="114.4">SNVS_TAMPER8</text>
<text x="181.2" y="115.8">SNVS_TAMPER9</text>
<text x="198.3" y="118.5">UART1_RX_DATA</text>
<text x="198.4" y="117.2">UART1_TX_DATA</text>
<text x="201.1" y="114.4">NVCC_UART</text>
<text x="201.4" y="119.9">UART1_RTS</text>
<text x="181.2" y="121.3">SNVS_PMIC_ON_REQ</text>
<text x="198.3" y="125.4">UART2_RX_DATA</text>
<text x="198.4" y="124">UART2_TX_DATA</text>
<text x="201.4" y="121.3">UART1_CTS</text>
<text x="181.2" y="128.1">XTALO</text>
<text x="181.2" y="126.8">XTALI</text>
<text x="198.4" y="130.9">UART3_TX_DATA</text>
<text x="201.4" y="126.8">UART2_RTS</text>
<text x="201.4" y="128.1">UART2_CTS</text>
<text x="181.2" y="133.6">RTC_XTALI</text>
<text x="181.2" y="135">RTC_XTALO</text>
<text x="198.3" y="132.2">UART3_RX_DATA</text>
<text x="198.4" y="137.7">UART4_TX_DATA</text>
<text x="201.4" y="133.6">UART3_RTS</text>
<text x="201.4" y="135">UART3_CTS</text>
<text x="198.3" y="139.1">UART4_RX_DATA</text>
<text x="198.3" y="143.2">UART5_RX_DATA</text>
<text x="198.4" y="141.9">UART5_TX_DATA</text>
<text x="181.2" y="144.6">GPANAIO</text>
<text x="118.1" y="172">OE</text>
<text x="123.7" y="172">VDD</text>
<text x="118.1" y="176.1">GND</text>
<text x="123.7" y="176.1">OUT</text>
</g>
<g font-size="1.2" fill="#f0f">
<text x="81.8" y="71.1"># Open Drain</text>
<text x="213.4" y="97">PU (47K)</text>
<text x="213.4" y="98.4">PU (47K)</text>
<text x="213.4" y="101.1">PU (47K)</text>
<text x="245" y="109.5"># NVCC_GPIO (J13) and NVCC_UART (H13)</text>
<text x="245" y="110.7">should share one 0.22uF de-coupling cap.</text>
<text x="245" y="112">There is no PCB space to fit two caps.</text>
<text x="260.1" y="116.3"># DBG</text>
<text x="106.4" y="120.5"># VDD_SNVS_IN PWR domain, IO CFG is need to prevent leakage.</text>
<text x="260.1" y="124.6"># BT</text>
<text x="42" y="147.9"># OSC backup for 24MHz</text>
<text x="113.3" y="184.9"># Just for T1</text>
</g>
<g font-size="1.2" fill="#ff8000">
<text x="170.9" y="92.9">PU (100K)</text>
<text x="170.9" y="94.3">PU (100K)</text>
<text x="213.4" y="99.7">PU (100K)</text>
<text x="213.4" y="102.5">PU (100K)</text>
<text x="172.3" y="120.3">PU (100K)T9</text>
</g>
<g font-size="1.2" fill="#8000ff">
<text x="170.9" y="99.7">PD (100K)</text>
<text x="170.9" y="97">PD (100K) T10</text>
<text x="170.9" y="98.4">PD (100K) U10</text>
</g>
<g font-size="1.2" fill="#00f">
<text x="231.3" y="96.3">JTAG_TCK</text>
<text x="231.3" y="97.7">JTAG_TMS</text>
<text x="231.3" y="101.8">JTAG_nTRST</text>
<text x="231.3" y="99.1">JTAG_TDI</text>
<text x="231.3" y="100.4">JTAG_TDO</text>
<text x="254.6" y="97.7">SAI2_MCLK</text>
<text x="254.6" y="99.1">SAI2_BCLK</text>
<text x="254.6" y="96.3">SAI2_RXD</text>
<text x="254.6" y="101.8">SAI2_TXD</text>
<text x="254.6" y="100.4">SAI2_SYNC</text>
<text x="195.2" y="102.9" transform="rotate(90 195.2 102.9)">VDD_SNVS_IN</text>
<text x="199.4" y="103.7" transform="rotate(-90 199.4 103.7)">NVCC_GPIO</text>
<text x="224.4" y="107.3">CLK1_N</text>
<text x="231.3" y="103.2">JTAG_MOD</text>
<text x="254.6" y="103.2">SPDIF_TX</text>
<text x="199.4" y="112.9" transform="rotate(-90 199.4 112.9)">VDDHIGH_CAP</text>
<text x="224.4" y="108.7">CLK1_P</text>
<text x="224.4" y="116.9">UART1_TXD</text>
<text x="224.4" y="118.3">UART1_RXD</text>
<text x="224.4" y="119.6">UART1_RTS</text>
<text x="254.6" y="119.6">SD1_CD</text>
<text x="186" y="123.4" transform="rotate(90 186 123.4)">NVCC_PLL</text>
<text x="224.4" y="123.7">UART2_TXD</text>
<text x="224.4" y="125.1">UART2_RXD</text>
<text x="224.4" y="121">UART1_CTS</text>
<text x="190.2" y="130.3" transform="rotate(90 190.2 130.3)">VDD_SNVS_CAP</text>
<text x="198" y="130.6" transform="rotate(-90 198 130.6)">NVCC_UART</text>
<text x="224.4" y="127.9">UART2_CTS</text>
<text x="224.4" y="126.5">UART2_RTS</text>
<text x="224.4" y="130.6">UART3_TXD</text>
<text x="224.4" y="132">UART3_RXD</text>
<text x="254.6" y="127.9">CAN2_TX</text>
<text x="254.6" y="126.5">CAN2_RX</text>
<text x="254.6" y="130.6">UART2_CTS_BB</text>
<text x="254.6" y="132">UART2_RTS_BB</text>
<text x="224.4" y="134.7">UART3_CTS</text>
<text x="224.4" y="133.3">UART3_RTS</text>
<text x="224.4" y="137.5">UART4_TXD</text>
<text x="254.6" y="134.7">CAN1_TX</text>
<text x="254.6" y="133.3">CAN1_RX</text>
<text x="254.6" y="137.5">I2C1_SCL</text>
<text x="224.4" y="138.8">UART4_RXD</text>
<text x="224.4" y="143">UART5_RXD</text>
<text x="224.4" y="141.6">UART5_TXD</text>
<text x="254.6" y="141.6">I2C2_SCL</text>
<text x="256.4" y="138.8">I2C1_SDA</text>
<text x="256.4" y="143">I2C2_SDA</text>
<text x="189.8" y="147.3" transform="rotate(-90 189.8 147.3)">VDDHIGH_IN</text>
</g>
<text font-size="1.1" fill="#00f" x="180.7" y="149.2">V11.19</text>
<g font-size="1">
<text x="37.9" y="1">5</text>
<text x="92.7" y="1">4</text>
<text x="147.6" y="1">3</text>
<text x="202.5" y="1">2</text>
<text x="257.3" y="1">1</text>
<text x="9.4" y="28">D</text>
<text x="285.1" y="28">D</text>
<text x="9.4" y="79.4">C</text>
<text x="285.1" y="79.4">C</text>
<text x="9.4" y="130.9">B</text>
<text x="285.1" y="130.9">B</text>
<text x="9.4" y="182.3">A</text>
<text x="285.1" y="182.3">A</text>
<text x="37.9" y="208.2">5</text>
<text x="92.7" y="208.2">4</text>
<text x="147.6" y="208.2">3</text>
<text x="202.5" y="208.2">2</text>
<text x="257.3" y="208.2">1</text>
</g>
<g font-size=".7" fill="#00f">
<text x="121.9" y="142.3">GND2</text>
<text x="119.8" y="144.9">GND1</text>
</g>
</svg>
